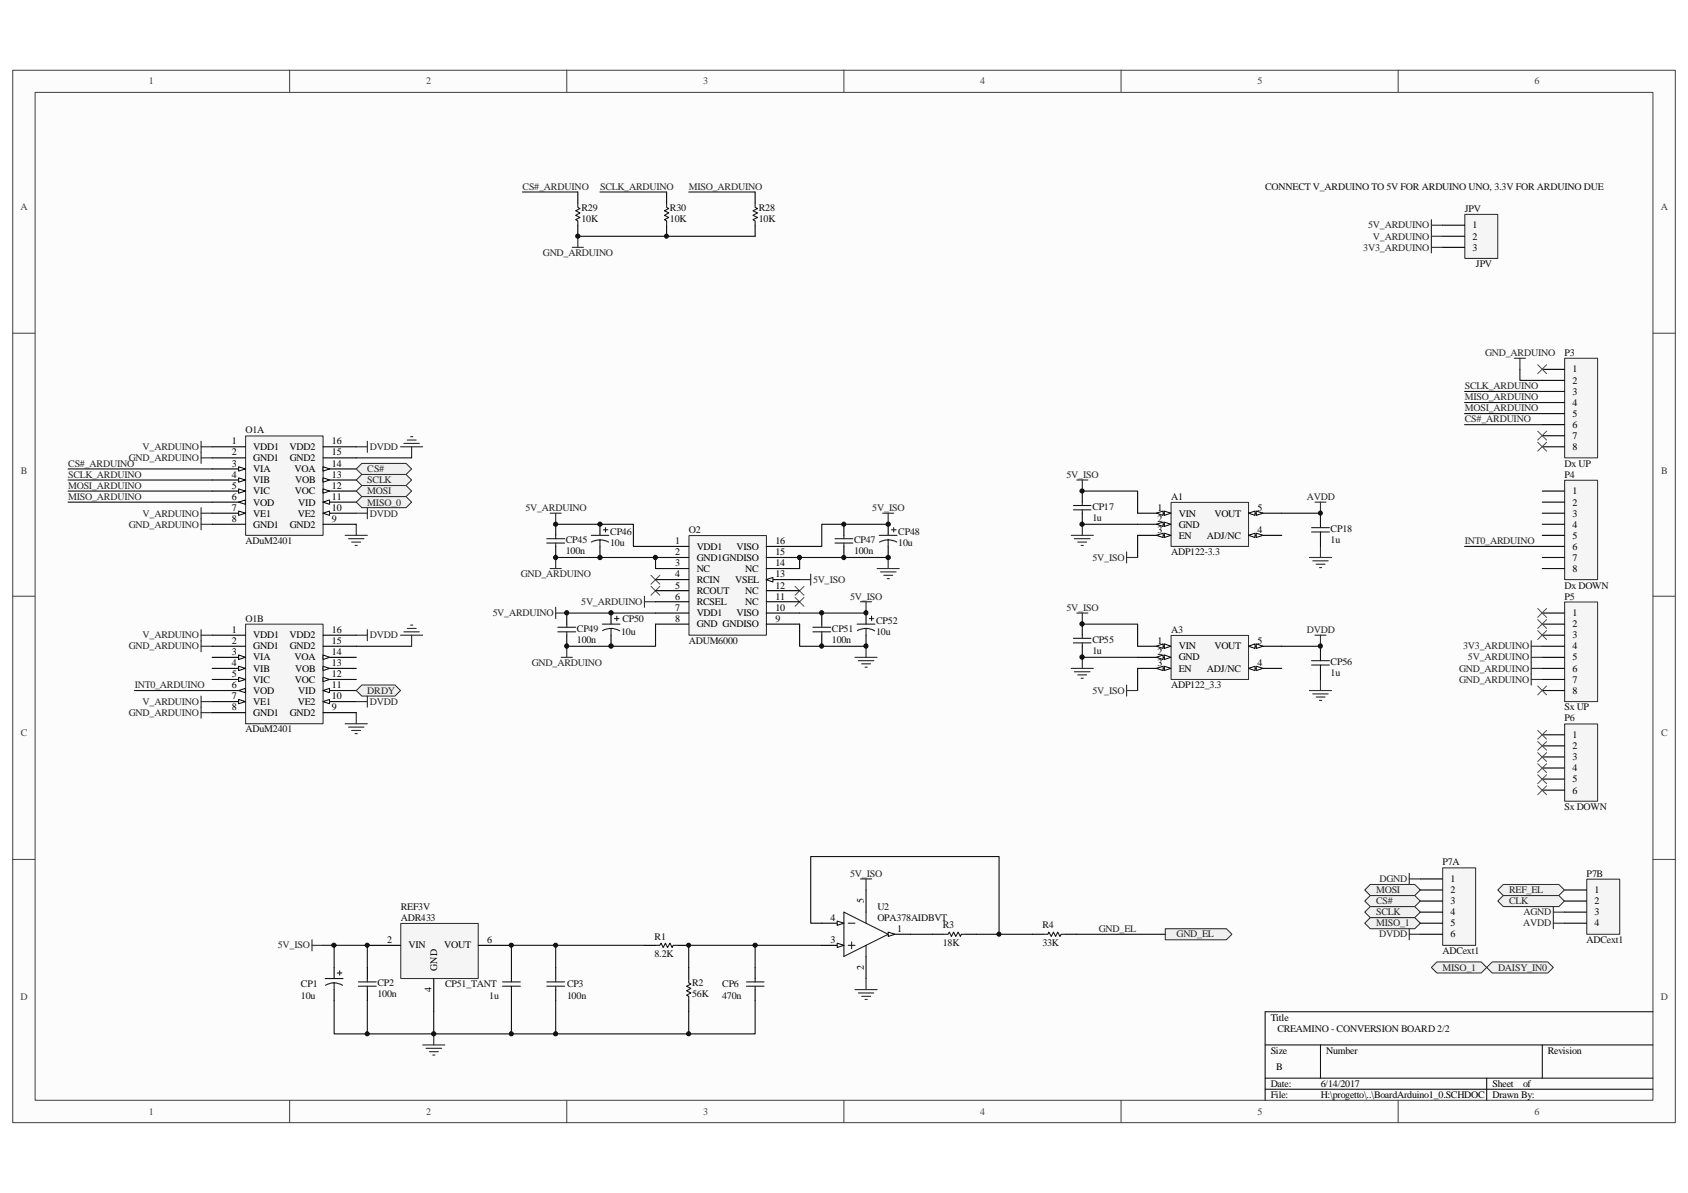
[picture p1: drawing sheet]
<svg xmlns="http://www.w3.org/2000/svg" width="297mm" height="210mm" viewBox="0 0 297 210" stroke-linecap="round" stroke-linejoin="round" font-family="sans-serif">
<path d="M2.3 12.4h292.5v185.1h-292.5z" fill="#fcfcfc"/>
<path d="M2.2 12.4h292.6v185.1h-292.6z" fill="none" stroke="#404040" stroke-width=".18"/>
<path d="M6.2 16.3h284.7v177.3h-284.7z" fill="#fcfcfc"/>
<g fill="none" stroke="#404040" stroke-width=".18">
<path d="M6.2 16.3h284.7v177.3h-284.7zM51 12.3v3.9M99.7 12.3v3.9M148.5 12.3v3.9M197.3 12.3v3.9M246 12.3v3.9M2.2 58.6h3.9M290.9 58.6h3.9M2.2 104.9h3.9M290.9 104.9h3.9M2.2 151.2h3.9M290.9 151.2h3.9"/>
<path d="M51 193.6v3.9M99.7 193.6v3.9M148.5 193.6v3.9M197.3 193.6v3.9M246 193.6v3.9"/>
</g>
<path d="M290.9 178h-68.3v15.6M222.6 183.9h68.3M222.6 189.7h68.3M222.6 191.6h68.3M232.4 183.9v5.8M261.6 189.7v3.9M271.4 183.9v5.8" fill="none" stroke="#000" stroke-width=".18"/>
<path d="M12 82.5h25.3M12 84.5h25.3M12 86.4h25.3M12 88.3h25.3M62.7 80.6h9.7M190.5 86.4h9.7v3.9M190.5 92.2h9.7M200.2 94.2v3.9M225.5 90.3h6.9" fill="none" stroke="#0e0e0e" stroke-width=".19"/>
<g fill="none" stroke="#262626" stroke-width=".19">
<path d="M62.7 78.6h1.9M64.6 77.6v2M70.5 78.6h3.9M71.1 78h2.7M71.7 77.4h1.5M72.3 76.8h.3M72.4 78.6v2M60.7 94.2h3.9M61.3 94.8h2.7M61.9 95.4h1.6M62.5 96h.4M62.7 92.2v2"/>
<path d="M230.4 98.1h3.9M231 98.7h2.7M231.6 99.3h1.6M232.2 99.9h.4M232.4 96.1v2"/>
</g>
<path d="M206.1 88.4h13.6v7.7h-13.6z" fill="#f5f5f5"/>
<path d="M206.1 88.4h13.6v7.7h-13.6z" fill="none" stroke="#262626" stroke-width=".18"/>
<path d="M200.2 90.3h5.8" fill="none" stroke="#000" stroke-width=".19"/>
<path d="M204.9 89.9l1.1 .4-1.1 .4z" fill="#fcfcfc"/>
<path d="M204.9 89.9l1.1 .4-1.1 .4z" fill="none" stroke="#000" stroke-width=".18"/>
<path d="M203.5 90.3l1.2-.4v.8z" fill="#fcfcfc"/>
<path d="M203.5 90.3l1.2-.4v.8z" fill="none" stroke="#000" stroke-width=".18"/>
<path d="M200.2 92.2h5.8" fill="none" stroke="#000" stroke-width=".19"/>
<path d="M204.9 91.9l1.1 .3-1.1 .4z" fill="#fcfcfc"/>
<path d="M204.9 91.9l1.1 .3-1.1 .4z" fill="none" stroke="#000" stroke-width=".18"/>
<path d="M203.5 92.2l1.2-.3v.7z" fill="#fcfcfc"/>
<path d="M203.5 92.2l1.2-.3v.7z" fill="none" stroke="#000" stroke-width=".18"/>
<path d="M200.2 94.2h5.8" fill="none" stroke="#000" stroke-width=".19"/>
<path d="M204.9 93.8l1.1 .4-1.1 .4z" fill="#fcfcfc"/>
<path d="M204.9 93.8l1.1 .4-1.1 .4z" fill="none" stroke="#000" stroke-width=".18"/>
<path d="M203.5 94.2l1.2-.4v.8z" fill="#fcfcfc"/>
<path d="M203.5 94.2l1.2-.4v.8z" fill="none" stroke="#000" stroke-width=".18"/>
<path d="M219.7 90.3h5.8" fill="none" stroke="#000" stroke-width=".19"/>
<path d="M219.7 90.3l1.1-.4v.8z" fill="#fcfcfc"/>
<path d="M219.7 90.3l1.1-.4v.8z" fill="none" stroke="#000" stroke-width=".18"/>
<path d="M221.1 89.9l1.1 .4-1.1 .4z" fill="#fcfcfc"/>
<path d="M221.1 89.9l1.1 .4-1.1 .4z" fill="none" stroke="#000" stroke-width=".18"/>
<path d="M219.7 94.2h5.8" fill="none" stroke="#000" stroke-width=".19"/>
<path d="M219.7 94.2l1.1-.4v.8z" fill="#fcfcfc"/>
<path d="M219.7 94.2l1.1-.4v.8z" fill="none" stroke="#000" stroke-width=".18"/>
<path d="M221.1 93.8l1.1 .4-1.1 .4z" fill="#fcfcfc"/>
<path d="M221.1 93.8l1.1 .4-1.1 .4z" fill="none" stroke="#000" stroke-width=".18"/>
<path d="M231.4 88.3h1.9M232.4 88.3v2" fill="none" stroke="#262626" stroke-width=".19"/>
<path d="M190.5 86.4v1.9M190.5 90.3v1.9M232.4 90.3v1.9M232.4 94.2v1.9" fill="none" stroke="#000" stroke-width=".19"/>
<path d="M188.9 89.7h3.1M188.9 88.9h3.1M190.5 88.3v.6M190.5 89.7v.6M230.8 93.6h3.1M230.8 92.8h3.1M232.4 92.2v.6M232.4 93.6v.6" fill="none" stroke="#1c1c1c" stroke-width=".19"/>
<path d="M70.6 162.5h13.6v9.7h-13.6z" fill="#f5f5f5"/>
<path d="M70.5 162.5h13.7v9.7h-13.7z" fill="none" stroke="#262626" stroke-width=".18"/>
<g fill="none" stroke="#000" stroke-width=".19">
<path d="M64.6 166.3h5.9M64.6 170.2v2M64.6 174.1v2M76.3 172.2v5.8M84.2 166.3h5.8M90 170.2v2M90 174.1v2M113.4 166.3h2M119.2 166.3h2M132.9 170.2v2M132.9 174.1v2M156.3 164.4h3.9"/>
<path d="M164.1 164.4h2M170 164.4h1.9"/>
</g>
<g fill="none" stroke="#1c1c1c" stroke-width=".19">
<path d="M63.1 173.5h3.1M63.1 172.8h3.1M64.6 172.2v.6M64.6 173.5v.6M88.4 173.5h3.2M88.4 172.8h3.2M90 172.2v.6M90 173.5v.6M115.4 166.3h.7l.2-.4 .4 .8 .4-.8 .4 .8 .4-.8 .4 .8 .1-.4h.8M131.4 173.5h3M131.4 172.8h3M132.9 172.2v.6"/>
<path d="M132.9 173.5v.6M148.5 160.5l7.8 3.9M149.3 162.4h1.1M149.3 166.3h1.1M149.9 165.7v1.2M166.1 164.4h.7l.2-.4 .4 .8 .4-.8 .4 .8 .4-.8 .4 .8 .2-.4h.8"/>
</g>
<path d="M56.9 166.3h7.7v3.9M58.8 176.1v5.8h5.8M58.8 166.3v3.9M90 176.1v5.8M132.9 166.3v3.9M144.6 162.4h-1.9v-11.7h33.1v13.7M144.6 166.3h-23.4v3.9M160.2 164.4h3.9M171.9 164.4h9.7" fill="none" stroke="#0e0e0e" stroke-width=".19"/>
<path d="M150.4 174.1h3.9M151 174.7h2.8M151.6 175.3h1.6M152.2 175.9h.4M152.4 172.2v1.9M74.4 183.9h3.9M75 184.4h2.7M75.6 185h1.5M76.2 185.6h.3M76.3 181.9v2" fill="none" stroke="#262626" stroke-width=".19"/>
<path d="M156.3 164l1.2 .4-1.2 .4z" fill="#fcfcfc"/>
<path d="M156.3 164l1.2 .4-1.2 .4z" fill="none" stroke="#000" stroke-width=".18"/>
<path d="M144.6 166.3h3.9M152.4 168.3v3.9" fill="none" stroke="#000" stroke-width=".19"/>
<path d="M147.3 165.9l1.2 .4-1.2 .4z" fill="#fcfcfc"/>
<path d="M147.3 165.9l1.2 .4-1.2 .4z" fill="none" stroke="#000" stroke-width=".18"/>
<path d="M144.6 162.4h3.9" fill="none" stroke="#000" stroke-width=".19"/>
<path d="M147.3 162.1l1.2 .3-1.2 .4z" fill="#fcfcfc"/>
<path d="M147.3 162.1l1.2 .3-1.2 .4z" fill="none" stroke="#000" stroke-width=".18"/>
<path d="M152.4 156.6v3.9M58.8 170.2v2M58.8 174.1v2M121.2 170.2v2M121.2 176.1v1.9M181.6 164.4h2M187.5 164.4h2" fill="none" stroke="#000" stroke-width=".19"/>
<path d="M57.2 172.2h3.2M58.8 172.9l.8 .1 .7 .4M58.8 172.9l-.8 .1-.7 .4M58.8 172.9v1.2M59.3 171.2h.9M59.8 170.8v.8M121.2 172.2v.7l.4 .2-.8 .4 .8 .4-.8 .4 .8 .4-.8 .4 .4 .2v.8M148.5 160.5v7.8l7.8-3.9M152.4 160.5v1.9M152.4 166.3v2M183.6 164.4h.8l.2-.4 .4 .8 .4-.8 .4 .8 .3-.8 .4 .8 .2-.4h.8" fill="none" stroke="#1c1c1c" stroke-width=".19"/>
<path d="M35.4 77.6v3.9M35.4 78.6h1.9M35.4 89.3v3.9M35.4 92.2h1.9M35.4 80.6h1.9M35.4 90.3h1.9" fill="none" stroke="#262626" stroke-width=".19"/>
<path d="M275.4 63.1h5.7v17.5h-5.7z" fill="#f5f5f5"/>
<path d="M275.3 63h5.8v17.6h-5.8z" fill="none" stroke="#262626" stroke-width=".18"/>
<path d="M271.4 65h3.9M271.4 66.9h3.9M271.4 68.9h3.9M271.4 70.8h3.9M271.4 72.8h3.9M271.4 74.7h3.9M271.4 76.7h3.9M271.4 78.6h3.9" fill="none" stroke="#000" stroke-width=".19"/>
<path d="M275.4 84.5h5.7v17.5h-5.7z" fill="#f5f5f5"/>
<path d="M275.3 84.5h5.8v17.5h-5.8z" fill="none" stroke="#262626" stroke-width=".18"/>
<path d="M271.4 86.4h3.9M271.4 88.3h3.9M271.4 90.3h3.9M271.4 92.2h3.9M271.4 94.2h3.9M271.4 96.1h3.9M271.4 98.1h3.9M271.4 100h3.9" fill="none" stroke="#000" stroke-width=".19"/>
<path d="M275.4 106h5.7v17.4h-5.7z" fill="#f5f5f5"/>
<path d="M275.3 105.9h5.8v17.5h-5.8z" fill="none" stroke="#262626" stroke-width=".18"/>
<path d="M271.4 107.9h3.9M271.4 109.8h3.9M271.4 111.8h3.9M271.4 113.7h3.9M271.4 115.7h3.9M271.4 117.6h3.9M271.4 119.5h3.9M271.4 121.5h3.9" fill="none" stroke="#000" stroke-width=".19"/>
<path d="M275.4 127.4h5.7v13.6h-5.7z" fill="#f5f5f5"/>
<path d="M275.3 127.4h5.8v13.6h-5.8z" fill="none" stroke="#262626" stroke-width=".18"/>
<path d="M101.7 33.8v1.9M101.7 39.6v2M117.3 33.8v1.9M117.3 39.6v2M132.9 33.8v1.9M132.9 39.6v2M271.4 129.3h3.9M271.4 131.2h3.9M271.4 133.2h3.9M271.4 135.1h3.9M271.4 137.1h3.9M271.4 139h3.9" fill="none" stroke="#000" stroke-width=".19"/>
<g fill="none" stroke="#4c4c4c" stroke-width=".18">
<path d="M270.6 64.2l1.6 1.5M270.6 75.9l1.6 1.5M270.6 77.8l1.6 1.6M272.2 64.2l-1.6 1.5M272.2 75.9l-1.6 1.5M272.2 77.8l-1.6 1.6M270.6 107.1l1.6 1.5M270.6 109l1.6 1.6M270.6 111l1.6 1.5M272.2 107.1l-1.6 1.5M272.2 109l-1.6 1.6M272.2 111l-1.6 1.5"/>
<path d="M270.6 120.7l1.6 1.6M270.6 128.5l1.6 1.5M270.6 130.5l1.6 1.5M270.6 132.4l1.6 1.6M270.6 134.4l1.6 1.5M270.6 136.3l1.6 1.6M270.6 138.3l1.6 1.5M272.2 120.7l-1.6 1.6M272.2 128.5l-1.6 1.5M272.2 130.5l-1.6 1.5M272.2 132.4l-1.6 1.6M272.2 134.4l-1.6 1.5"/>
<path d="M272.2 136.3l-1.6 1.6M272.2 138.3l-1.6 1.5"/>
</g>
<path d="M91.9 33.8h9.8M105.6 33.8h11.7M121.2 33.8h11.7M101.7 41.6h31.2M257.7 68.9h13.7M257.7 70.8h13.7M257.7 72.8h13.7M257.7 74.7h13.7M267.5 65v1.9h3.9M257.7 96.1h13.7" fill="none" stroke="#0e0e0e" stroke-width=".19"/>
<path d="M100.7 43.5h2M101.7 41.6v1.9M266.5 63h1.9M267.5 63v2M269.4 112.7v7.8M269.4 119.5h2M269.4 117.6h2M269.4 115.7h2M269.4 113.7h2" fill="none" stroke="#262626" stroke-width=".19"/>
<path d="M101.7 35.7v.8l.4 .2-.8 .4 .8 .4-.8 .4 .8 .4-.8 .4 .4 .2v.7M117.3 35.7v.8l.4 .2-.8 .4 .8 .4-.8 .4 .8 .4-.8 .4 .4 .2v.7M132.9 35.7v.8l.4 .2-.8 .4 .8 .4-.8 .4 .8 .4-.8 .4 .4 .2v.7" fill="none" stroke="#1c1c1c" stroke-width=".19"/>
<path d="M43.3 76.8h13.6v17.4h-13.6z" fill="#f5f5f5"/>
<path d="M43.2 76.7h13.7v17.5h-13.7z" fill="none" stroke="#262626" stroke-width=".18"/>
<path d="M37.3 78.6h5.9M37.3 80.6h5.9M37.3 82.5h5.9" fill="none" stroke="#000" stroke-width=".19"/>
<path d="M42 82.1l1.2 .4-1.2 .4z" fill="#fcfcfc"/>
<path d="M42 82.1l1.2 .4-1.2 .4z" fill="none" stroke="#000" stroke-width=".18"/>
<path d="M37.3 84.5h5.9" fill="none" stroke="#000" stroke-width=".19"/>
<path d="M42 84.1l1.2 .4-1.2 .3z" fill="#fcfcfc"/>
<path d="M42 84.1l1.2 .4-1.2 .3z" fill="none" stroke="#000" stroke-width=".18"/>
<path d="M37.3 86.4h5.9" fill="none" stroke="#000" stroke-width=".19"/>
<path d="M42 86l1.2 .4-1.2 .4z" fill="#fcfcfc"/>
<path d="M42 86l1.2 .4-1.2 .4z" fill="none" stroke="#000" stroke-width=".18"/>
<path d="M37.3 88.3h5.9" fill="none" stroke="#000" stroke-width=".19"/>
<path d="M42 88.3l1.2-.3v.7z" fill="#fcfcfc"/>
<path d="M42 88.3l1.2-.3v.7z" fill="none" stroke="#000" stroke-width=".18"/>
<path d="M37.3 90.3h5.9" fill="none" stroke="#000" stroke-width=".19"/>
<path d="M42 89.9l1.2 .4-1.2 .4z" fill="#fcfcfc"/>
<path d="M42 89.9l1.2 .4-1.2 .4z" fill="none" stroke="#000" stroke-width=".18"/>
<path d="M37.3 92.2h5.9M56.9 92.2h5.8M56.9 90.3h5.8" fill="none" stroke="#000" stroke-width=".19"/>
<path d="M56.9 90.3l1.1-.4v.8z" fill="#fcfcfc"/>
<path d="M56.9 90.3l1.1-.4v.8z" fill="none" stroke="#000" stroke-width=".18"/>
<path d="M56.9 88.3h5.8" fill="none" stroke="#000" stroke-width=".19"/>
<path d="M56.9 88.3l1.1-.3v.7z" fill="#fcfcfc"/>
<path d="M56.9 88.3l1.1-.3v.7z" fill="none" stroke="#000" stroke-width=".18"/>
<path d="M56.9 86.4h5.8" fill="none" stroke="#000" stroke-width=".19"/>
<path d="M56.9 86l1.1 .4-1.1 .4z" fill="#fcfcfc"/>
<path d="M56.9 86l1.1 .4-1.1 .4z" fill="none" stroke="#000" stroke-width=".18"/>
<path d="M56.9 84.5h5.8" fill="none" stroke="#000" stroke-width=".19"/>
<path d="M56.9 84.1l1.1 .4-1.1 .3z" fill="#fcfcfc"/>
<path d="M56.9 84.1l1.1 .4-1.1 .3z" fill="none" stroke="#000" stroke-width=".18"/>
<path d="M56.9 82.5h5.8" fill="none" stroke="#000" stroke-width=".19"/>
<path d="M56.9 82.1l1.1 .4-1.1 .4z" fill="#fcfcfc"/>
<path d="M56.9 82.1l1.1 .4-1.1 .4z" fill="none" stroke="#000" stroke-width=".18"/>
<path d="M56.9 78.6h5.8M56.9 80.6h5.8M97.8 92.2v2M97.8 96.1v2M105.6 92.2v2M105.6 96.1v2M148.5 92.2v2M148.5 96.1v2M156.3 92.2v2M156.3 96.1v2M97.8 170.2v2M97.8 174.1v2" fill="none" stroke="#000" stroke-width=".19"/>
<g fill="none" stroke="#1c1c1c" stroke-width=".19">
<path d="M96.2 95.5h3.2M96.2 94.8h3.2M97.8 94.2v.6M97.8 95.5v.6M104.1 94.2h3M105.6 95l.8 .1 .7 .3M105.6 95l-.8 .1-.7 .3M105.6 95v1.1M106.2 93.2h.8M106.5 92.8v.8M146.9 95.5h3.2M146.9 94.8h3.2"/>
<path d="M148.5 94.2v.6M148.5 95.5v.6M154.7 94.2h3.2M156.3 95l.8 .1 .7 .3M156.3 95l-.8 .1-.7 .3M156.3 95v1.1M156.9 93.2h.8M157.3 92.8v.8M96.2 173.5h3.2M96.2 172.8h3.2M97.8 172.2v.6M97.8 173.5v.6"/>
</g>
<g fill="none" stroke="#262626" stroke-width=".19">
<path d="M96.8 90.3h2M97.8 90.3v1.9M97.8 98.1v1.9M155.3 90.3h2M156.3 90.3v1.9M156.3 98.1v1.9M188.5 94.2h3.9M189.1 94.8h2.7M189.5 84.5h1.9M189.6 95.4h1.6M190.2 96h.4M190.5 84.5v1.9"/>
<path d="M190.5 92.2v2M198.2 97.1v2M198.2 98.1h2M96.8 100h2M113.4 104.9v1.9M113.4 105.9h2M150.4 115.7h3.9M151 116.2h2.8M151.6 116.8h1.6M152.2 117.4h.4M152.4 113.7v2M154.3 100h3.9"/>
<path d="M154.9 100.6h2.8M155.5 101.2h1.6M156.1 101.8h.4M151.4 154.6h2M152.4 154.6v2M54.9 165.4v1.9M54.9 166.3h2"/>
</g>
<path d="M97.8 92.2h13.7v3.9h3.9M156.3 92.2h-11.7v3.9h-3.9M64.6 176.1v5.8h11.7v-3.9M97.8 176.1v5.8h-21.5M97.8 166.3v3.9" fill="none" stroke="#0e0e0e" stroke-width=".19"/>
<path d="M114.6 103.2l1.5 1.5M114.6 101.2l1.5 1.6M116.1 103.2l-1.5 1.5M116.1 101.2l-1.5 1.6M139.9 105.1l1.6 1.6M139.9 103.2l1.6 1.5M141.5 105.1l-1.6 1.6M141.5 103.2l-1.6 1.5" fill="none" stroke="#4c4c4c" stroke-width=".18"/>
<path d="M121.3 94.3h13.6v17.5h-13.6z" fill="#f5f5f5"/>
<path d="M121.2 94.2h13.7v17.6h-13.7z" fill="none" stroke="#262626" stroke-width=".18"/>
<g fill="none" stroke="#000" stroke-width=".19">
<path d="M115.4 96.1h5.8M115.4 98.1h5.8M115.4 100h5.8M115.4 102h5.8M115.4 103.9h5.8M115.4 105.9h5.8M115.4 107.9h5.8M115.4 109.8h5.8M134.8 102h5.9M134.8 103.9h5.9M134.8 105.9h5.9M134.8 107.9h5.9"/>
<path d="M134.8 109.8h5.9"/>
</g>
<path d="M134.8 102l1.2-.4v.8z" fill="#fcfcfc"/>
<path d="M134.8 102l1.2-.4v.8z" fill="none" stroke="#000" stroke-width=".18"/>
<path d="M134.8 98.1h5.9M134.8 96.1h5.9M99.7 107.9v1.9M99.7 111.8v1.9M107.5 107.9v1.9M107.5 111.8v1.9M134.8 100h5.9M144.6 107.9v1.9M144.6 111.8v1.9M152.4 107.9v1.9M152.4 111.8v1.9" fill="none" stroke="#000" stroke-width=".19"/>
<g fill="none" stroke="#262626" stroke-width=".19">
<path d="M35.4 111.8h1.9M35.4 110.8v3.9M35.4 113.7h1.9M62.7 111.8h1.9M64.6 110.8v1.9M70.5 111.8h3.9M71.1 111.2h2.7M71.7 110.6h1.5M72.3 110h.3M72.4 111.8v1.9M97.8 106.8v2M97.8 107.9h1.9"/>
<path d="M98.8 115.7h1.9M99.7 113.7v2M140.7 102h2M142.7 101v2M151.4 105.9h2M152.4 105.9v2M35.4 122.5v3.9M35.4 125.4h1.9M35.4 123.4h1.9M60.7 127.3h3.9M61.3 127.9h2.7M61.9 128.5h1.6"/>
<path d="M62.5 129.1h.4M62.7 125.4v1.9"/>
</g>
<g fill="none" stroke="#1c1c1c" stroke-width=".19">
<path d="M98.2 111.2h3.1M98.2 110.4h3.1M99.7 109.8v.6M99.7 111.2v.6M106 109.8h3.1M107.5 110.6l.8 .1 .7 .3M107.5 110.6l-.7 .1-.8 .3M107.5 110.6v1.2M108.1 108.8h.8M108.5 108.4v.8M143 111.2h3.2M143 110.4h3.2"/>
<path d="M144.6 109.8v.6M144.6 111.2v.6M150.8 109.8h3.2M152.4 110.6l.8 .1 .7 .3M152.4 110.6l-.8 .1-.7 .3M152.4 110.6v1.2M153 108.8h.8M153.4 108.4v.8"/>
</g>
<path d="M62.7 113.7h9.7M99.7 107.9h15.7M115.4 109.8v3.9h-15.7M140.7 109.8v3.9h11.7M140.7 107.9h11.7M23.7 121.5h13.6" fill="none" stroke="#0e0e0e" stroke-width=".19"/>
<path d="M43.3 109.9h13.6v17.4h-13.6z" fill="#f5f5f5"/>
<path d="M43.2 109.8h13.7v17.5h-13.7z" fill="none" stroke="#262626" stroke-width=".18"/>
<path d="M37.3 111.8h5.9M37.3 113.7h5.9M37.3 115.7h5.9" fill="none" stroke="#000" stroke-width=".19"/>
<path d="M42 115.2l1.2 .5-1.2 .3z" fill="#fcfcfc"/>
<path d="M42 115.2l1.2 .5-1.2 .3z" fill="none" stroke="#000" stroke-width=".18"/>
<path d="M37.3 117.6h5.9" fill="none" stroke="#000" stroke-width=".19"/>
<path d="M42 117.2l1.2 .4-1.2 .4z" fill="#fcfcfc"/>
<path d="M42 117.2l1.2 .4-1.2 .4z" fill="none" stroke="#000" stroke-width=".18"/>
<path d="M37.3 119.5h5.9" fill="none" stroke="#000" stroke-width=".19"/>
<path d="M42 119.2l1.2 .3-1.2 .4z" fill="#fcfcfc"/>
<path d="M42 119.2l1.2 .3-1.2 .4z" fill="none" stroke="#000" stroke-width=".18"/>
<path d="M37.3 121.5h5.9" fill="none" stroke="#000" stroke-width=".19"/>
<path d="M42 121.5l1.2-.4v.8z" fill="#fcfcfc"/>
<path d="M42 121.5l1.2-.4v.8z" fill="none" stroke="#000" stroke-width=".18"/>
<path d="M37.3 123.4h5.9" fill="none" stroke="#000" stroke-width=".19"/>
<path d="M42 123.1l1.2 .3-1.2 .4z" fill="#fcfcfc"/>
<path d="M42 123.1l1.2 .3-1.2 .4z" fill="none" stroke="#000" stroke-width=".18"/>
<path d="M37.3 125.4h5.9M56.9 125.4h5.8M56.9 123.4h5.8" fill="none" stroke="#000" stroke-width=".19"/>
<path d="M56.9 123.4l1.1-.3v.7z" fill="#fcfcfc"/>
<path d="M56.9 123.4l1.1-.3v.7z" fill="none" stroke="#000" stroke-width=".18"/>
<path d="M56.9 121.5h5.8" fill="none" stroke="#000" stroke-width=".19"/>
<path d="M56.9 121.5l1.1-.4v.8z" fill="#fcfcfc"/>
<path d="M56.9 121.5l1.1-.4v.8z" fill="none" stroke="#000" stroke-width=".18"/>
<path d="M56.9 119.5h5.8" fill="none" stroke="#000" stroke-width=".19"/>
<path d="M56.9 119.2l1.1 .3-1.1 .4z" fill="#fcfcfc"/>
<path d="M56.9 119.2l1.1 .3-1.1 .4z" fill="none" stroke="#000" stroke-width=".18"/>
<path d="M56.9 117.6h5.8" fill="none" stroke="#000" stroke-width=".19"/>
<path d="M56.9 117.2l1.1 .4-1.1 .4z" fill="#fcfcfc"/>
<path d="M56.9 117.2l1.1 .4-1.1 .4z" fill="none" stroke="#000" stroke-width=".18"/>
<path d="M56.9 115.7h5.8" fill="none" stroke="#000" stroke-width=".19"/>
<path d="M56.9 115.2l1.1 .5-1.1 .3z" fill="#fcfcfc"/>
<path d="M56.9 115.2l1.1 .5-1.1 .3z" fill="none" stroke="#000" stroke-width=".18"/>
<path d="M56.9 113.7h5.8M56.9 111.8h5.8" fill="none" stroke="#000" stroke-width=".19"/>
<path d="M62.7 121.5l1-1h5.8l1 1-1 1h-5.8z" fill-rule="evenodd" fill="#f0f0f0"/>
<path d="M62.7 121.5l1-1h5.8l1 1-1 1h-5.8z" fill="none" stroke="#262626" stroke-width=".18"/>
<path d="M240.2 158.5l.9-.9h7.9l.9 .9-.9 1h-7.9z" fill-rule="evenodd" fill="#f0f0f0"/>
<path d="M240.2 158.5l.9-.9h7.9l.9 .9-.9 1h-7.9z" fill="none" stroke="#262626" stroke-width=".18"/>
<path d="M240.2 160.5l.9-1h7.9l.9 1-.9 1h-7.9z" fill-rule="evenodd" fill="#f0f0f0"/>
<path d="M240.2 160.5l.9-1h7.9l.9 1-.9 1h-7.9z" fill="none" stroke="#262626" stroke-width=".18"/>
<path d="M279.3 154.7h5.7v9.7h-5.7z" fill="#f5f5f5"/>
<path d="M279.2 154.7h5.8v9.7h-5.8z" fill="none" stroke="#262626" stroke-width=".18"/>
<path d="M275.3 156.6h3.9M275.3 158.5h3.9M275.3 160.5h3.9M275.3 162.4h3.9" fill="none" stroke="#000" stroke-width=".19"/>
<path d="M240.2 156.6l.9-1h7.9l.9 1-.9 1h-7.9z" fill-rule="evenodd" fill="#f0f0f0"/>
<path d="M240.2 156.6l.9-1h7.9l.9 1-.9 1h-7.9z" fill="none" stroke="#262626" stroke-width=".18"/>
<path d="M240.2 162.4l.9-.9h7.9l.9 .9-.9 1h-7.9z" fill-rule="evenodd" fill="#f0f0f0"/>
<path d="M240.2 162.4l.9-.9h7.9l.9 .9-.9 1h-7.9z" fill="none" stroke="#262626" stroke-width=".18"/>
<path d="M62.7 82.5l1-1h7.8l.9 1-.9 1h-7.8z" fill-rule="evenodd" fill="#f0f0f0"/>
<path d="M62.7 82.5l1-1h7.8l.9 1-.9 1h-7.8z" fill="none" stroke="#262626" stroke-width=".18"/>
<path d="M63.7 83.5h7.8l.9 1-.9 .9h-7.8l-1-.9z" fill-rule="evenodd" fill="#f0f0f0"/>
<path d="M63.7 83.5h7.8l.9 1-.9 .9h-7.8l-1-.9z" fill="none" stroke="#262626" stroke-width=".18"/>
<path d="M62.7 86.4l1-1h7.8l.9 1-.9 1h-7.8z" fill-rule="evenodd" fill="#f0f0f0"/>
<path d="M62.7 86.4l1-1h7.8l.9 1-.9 1h-7.8z" fill="none" stroke="#262626" stroke-width=".18"/>
<path d="M62.7 88.3l1-.9h7.8l.9 .9-.9 1h-7.8z" fill-rule="evenodd" fill="#f0f0f0"/>
<path d="M62.7 88.3l1-.9h7.8l.9 .9-.9 1h-7.8z" fill="none" stroke="#262626" stroke-width=".18"/>
<path d="M251.9 170.2l1-1h7.7l1 1-1 1h-7.7z" fill-rule="evenodd" fill="#f0f0f0"/>
<path d="M251.9 170.2l1-1h7.7l1 1-1 1h-7.7z" fill="none" stroke="#262626" stroke-width=".18"/>
<path d="M261.6 170.2l1-1h9.8l.9 1-.9 1h-9.8z" fill-rule="evenodd" fill="#f0f0f0"/>
<path d="M261.6 170.2l1-1h9.8l.9 1-.9 1h-9.8z" fill="none" stroke="#262626" stroke-width=".18"/>
<path d="M190.5 109.8h9.7v3.9M190.5 115.7h9.7M200.2 117.6v3.9M225.5 113.7h6.9" fill="none" stroke="#0e0e0e" stroke-width=".19"/>
<path d="M232.4 119.5v2M230.4 121.5h3.9M231 122.1h2.7M231.6 122.6h1.6M232.2 123.2h.4" fill="none" stroke="#262626" stroke-width=".19"/>
<path d="M206.1 111.8h13.6v7.7h-13.6z" fill="#f5f5f5"/>
<path d="M206.1 111.8h13.6v7.7h-13.6z" fill="none" stroke="#262626" stroke-width=".18"/>
<path d="M200.2 113.7h5.8" fill="none" stroke="#000" stroke-width=".19"/>
<path d="M204.9 113.3l1.1 .4-1.1 .4z" fill="#fcfcfc"/>
<path d="M204.9 113.3l1.1 .4-1.1 .4z" fill="none" stroke="#000" stroke-width=".18"/>
<path d="M203.5 113.7l1.2-.4v.8z" fill="#fcfcfc"/>
<path d="M203.5 113.7l1.2-.4v.8z" fill="none" stroke="#000" stroke-width=".18"/>
<path d="M200.2 115.7h5.8" fill="none" stroke="#000" stroke-width=".19"/>
<path d="M204.9 115.2l1.1 .5-1.1 .3z" fill="#fcfcfc"/>
<path d="M204.9 115.2l1.1 .5-1.1 .3z" fill="none" stroke="#000" stroke-width=".18"/>
<path d="M203.5 115.7l1.2-.5v.8z" fill="#fcfcfc"/>
<path d="M203.5 115.7l1.2-.5v.8z" fill="none" stroke="#000" stroke-width=".18"/>
<path d="M200.2 117.6h5.8" fill="none" stroke="#000" stroke-width=".19"/>
<path d="M204.9 117.2l1.1 .4-1.1 .4z" fill="#fcfcfc"/>
<path d="M204.9 117.2l1.1 .4-1.1 .4z" fill="none" stroke="#000" stroke-width=".18"/>
<path d="M203.5 117.6l1.2-.4v.8z" fill="#fcfcfc"/>
<path d="M203.5 117.6l1.2-.4v.8z" fill="none" stroke="#000" stroke-width=".18"/>
<path d="M219.7 113.7h5.8" fill="none" stroke="#000" stroke-width=".19"/>
<path d="M219.7 113.7l1.1-.4v.8z" fill="#fcfcfc"/>
<path d="M219.7 113.7l1.1-.4v.8z" fill="none" stroke="#000" stroke-width=".18"/>
<path d="M221.1 113.3l1.1 .4-1.1 .4z" fill="#fcfcfc"/>
<path d="M221.1 113.3l1.1 .4-1.1 .4z" fill="none" stroke="#000" stroke-width=".18"/>
<path d="M219.7 117.6h5.8" fill="none" stroke="#000" stroke-width=".19"/>
<path d="M219.7 117.6l1.1-.4v.8z" fill="#fcfcfc"/>
<path d="M219.7 117.6l1.1-.4v.8z" fill="none" stroke="#000" stroke-width=".18"/>
<path d="M221.1 117.2l1.1 .4-1.1 .4z" fill="#fcfcfc"/>
<path d="M221.1 117.2l1.1 .4-1.1 .4z" fill="none" stroke="#000" stroke-width=".18"/>
<path d="M188.5 117.6h3.9M189.1 118.2h2.7M189.5 107.9h1.9M189.6 118.7h1.6M190.2 119.3h.4M190.5 107.9v1.9M190.5 115.7v1.9M231.4 111.8h1.9M232.4 111.8v1.9M198.2 120.5v2M198.2 121.5h2" fill="none" stroke="#262626" stroke-width=".19"/>
<path d="M190.5 109.8v2M190.5 113.7v2M232.4 113.7v2M232.4 117.6v1.9" fill="none" stroke="#000" stroke-width=".19"/>
<path d="M188.9 113.1h3.1M188.9 112.3h3.1M190.5 111.8v.5M190.5 113.1v.6M230.8 117h3.1M230.8 116.2h3.1M232.4 115.7v.5M232.4 117v.6" fill="none" stroke="#1c1c1c" stroke-width=".19"/>
<path d="M263.6 158.5l.9-.9h9.8l1 .9-1 1h-9.8z" fill-rule="evenodd" fill="#f0f0f0"/>
<path d="M263.6 158.5l.9-.9h9.8l1 .9-1 1h-9.8z" fill="none" stroke="#262626" stroke-width=".18"/>
<path d="M273.3 159.5v3.9M273.3 160.5h2M273.3 162.4h2" fill="none" stroke="#262626" stroke-width=".19"/>
<path d="M253.9 152.7h5.8v13.6h-5.8z" fill="#f5f5f5"/>
<path d="M253.9 152.7h5.8v13.6h-5.8z" fill="none" stroke="#262626" stroke-width=".18"/>
<path d="M249.9 154.6h3.9M249.9 156.6h3.9M249.9 158.5h3.9M249.9 160.5h3.9M249.9 162.4h3.9M249.9 164.4h3.9" fill="none" stroke="#000" stroke-width=".19"/>
<path d="M62.7 90.3h1.9M64.6 89.3v2M62.7 123.4h1.9M64.6 122.5v1.9M248 153.7v1.9M248 154.6h1.9M248 163.4v2M248 164.4h1.9" fill="none" stroke="#262626" stroke-width=".19"/>
<path d="M97.8 98.1h17.6v1.9M156.3 98.1h-15.6v1.9M113.4 166.3h-23.4v3.9M121.2 178v3.9h-23.4M132.9 176.1v5.8h-11.7" fill="none" stroke="#0e0e0e" stroke-width=".19"/>
<path d="M257.8 37.8h5.8v7.7h-5.8z" fill="#f5f5f5"/>
<path d="M257.8 37.7h5.8v7.8h-5.8z" fill="none" stroke="#262626" stroke-width=".18"/>
<path d="M253.8 39.6h3.9M253.8 41.6h3.9M253.8 43.5h3.9" fill="none" stroke="#000" stroke-width=".19"/>
<path d="M251.9 38.7v5.8M251.9 39.6h1.9M251.9 41.6h1.9M251.9 43.5h1.9" fill="none" stroke="#262626" stroke-width=".19"/>
<path d="M205.1 163.4h10.7l1 1-1 1h-10.7z" fill-rule="evenodd" fill="#f0f0f0"/>
<path d="M205.1 163.4h10.7l1 1-1 1h-10.7z" fill="none" stroke="#262626" stroke-width=".18"/>
<path d="M189.5 164.4h15.6" fill="none" stroke="#0e0e0e" stroke-width=".19"/>
<path d="M263.6 156.6l.9-1h9.8l1 1-1 1h-9.8z" fill-rule="evenodd" fill="#f0f0f0"/>
<path d="M263.6 156.6l.9-1h9.8l1 1-1 1h-9.8z" fill="none" stroke="#262626" stroke-width=".18"/>
<circle cx="58.8" cy="166.3" r=".37" fill="#0e0e0e"/>
<circle cx="58.8" cy="166.3" r=".37" fill="none" stroke="#0e0e0e" stroke-width=".18"/>
<circle cx="64.6" cy="181.9" r=".36" fill="#0e0e0e"/>
<circle cx="64.6" cy="181.9" r=".36" fill="none" stroke="#0e0e0e" stroke-width=".18"/>
<circle cx="64.6" cy="166.3" r=".36" fill="#0e0e0e"/>
<circle cx="64.6" cy="166.3" r=".36" fill="none" stroke="#0e0e0e" stroke-width=".18"/>
<circle cx="76.3" cy="181.9" r=".37" fill="#0e0e0e"/>
<circle cx="76.3" cy="181.9" r=".37" fill="none" stroke="#0e0e0e" stroke-width=".18"/>
<circle cx="90" cy="181.9" r=".37" fill="#0e0e0e"/>
<circle cx="90" cy="181.9" r=".37" fill="none" stroke="#0e0e0e" stroke-width=".18"/>
<circle cx="90" cy="166.3" r=".37" fill="#0e0e0e"/>
<circle cx="90" cy="166.3" r=".37" fill="none" stroke="#0e0e0e" stroke-width=".18"/>
<circle cx="97.8" cy="181.9" r=".36" fill="#0e0e0e"/>
<circle cx="97.8" cy="181.9" r=".36" fill="none" stroke="#0e0e0e" stroke-width=".18"/>
<circle cx="97.8" cy="166.3" r=".36" fill="#0e0e0e"/>
<circle cx="97.8" cy="166.3" r=".36" fill="none" stroke="#0e0e0e" stroke-width=".18"/>
<circle cx="97.8" cy="98.1" r=".37" fill="#0e0e0e"/>
<circle cx="97.8" cy="98.1" r=".37" fill="none" stroke="#0e0e0e" stroke-width=".18"/>
<circle cx="97.8" cy="92.2" r=".36" fill="#0e0e0e"/>
<circle cx="97.8" cy="92.2" r=".36" fill="none" stroke="#0e0e0e" stroke-width=".18"/>
<circle cx="99.7" cy="113.7" r=".37" fill="#0e0e0e"/>
<circle cx="99.7" cy="113.7" r=".37" fill="none" stroke="#0e0e0e" stroke-width=".18"/>
<circle cx="99.7" cy="107.8" r=".37" fill="#0e0e0e"/>
<circle cx="99.7" cy="107.8" r=".37" fill="none" stroke="#0e0e0e" stroke-width=".18"/>
<circle cx="101.7" cy="41.6" r=".37" fill="#0e0e0e"/>
<circle cx="101.7" cy="41.6" r=".37" fill="none" stroke="#0e0e0e" stroke-width=".18"/>
<circle cx="105.6" cy="98.1" r=".38" fill="#0e0e0e"/>
<circle cx="105.6" cy="98.1" r=".38" fill="none" stroke="#0e0e0e" stroke-width=".18"/>
<circle cx="105.6" cy="92.2" r=".37" fill="#0e0e0e"/>
<circle cx="105.6" cy="92.2" r=".37" fill="none" stroke="#0e0e0e" stroke-width=".18"/>
<circle cx="107.5" cy="113.7" r=".38" fill="#0e0e0e"/>
<circle cx="107.5" cy="113.7" r=".38" fill="none" stroke="#0e0e0e" stroke-width=".18"/>
<circle cx="107.5" cy="107.8" r=".38" fill="#0e0e0e"/>
<circle cx="107.5" cy="107.8" r=".38" fill="none" stroke="#0e0e0e" stroke-width=".18"/>
<circle cx="115.3" cy="98.1" r=".38" fill="#0e0e0e"/>
<circle cx="115.3" cy="98.1" r=".38" fill="none" stroke="#0e0e0e" stroke-width=".18"/>
<circle cx="117.3" cy="41.6" r=".36" fill="#0e0e0e"/>
<circle cx="117.3" cy="41.6" r=".36" fill="none" stroke="#0e0e0e" stroke-width=".18"/>
<circle cx="121.2" cy="181.9" r=".36" fill="#0e0e0e"/>
<circle cx="121.2" cy="181.9" r=".36" fill="none" stroke="#0e0e0e" stroke-width=".18"/>
<circle cx="121.2" cy="166.3" r=".36" fill="#0e0e0e"/>
<circle cx="121.2" cy="166.3" r=".36" fill="none" stroke="#0e0e0e" stroke-width=".18"/>
<circle cx="132.9" cy="166.3" r=".37" fill="#0e0e0e"/>
<circle cx="132.9" cy="166.3" r=".37" fill="none" stroke="#0e0e0e" stroke-width=".18"/>
<circle cx="140.7" cy="98.1" r=".38" fill="#0e0e0e"/>
<circle cx="140.7" cy="98.1" r=".38" fill="none" stroke="#0e0e0e" stroke-width=".18"/>
<circle cx="144.6" cy="113.7" r=".37" fill="#0e0e0e"/>
<circle cx="144.6" cy="113.7" r=".37" fill="none" stroke="#0e0e0e" stroke-width=".18"/>
<circle cx="144.6" cy="107.8" r=".37" fill="#0e0e0e"/>
<circle cx="144.6" cy="107.8" r=".37" fill="none" stroke="#0e0e0e" stroke-width=".18"/>
<circle cx="148.5" cy="98.1" r=".37" fill="#0e0e0e"/>
<circle cx="148.5" cy="98.1" r=".37" fill="none" stroke="#0e0e0e" stroke-width=".18"/>
<circle cx="148.5" cy="92.2" r=".36" fill="#0e0e0e"/>
<circle cx="148.5" cy="92.2" r=".36" fill="none" stroke="#0e0e0e" stroke-width=".18"/>
<circle cx="152.4" cy="113.7" r=".37" fill="#0e0e0e"/>
<circle cx="152.4" cy="113.7" r=".37" fill="none" stroke="#0e0e0e" stroke-width=".18"/>
<circle cx="152.4" cy="107.8" r=".37" fill="#0e0e0e"/>
<circle cx="152.4" cy="107.8" r=".37" fill="none" stroke="#0e0e0e" stroke-width=".18"/>
<circle cx="156.3" cy="98.1" r=".38" fill="#0e0e0e"/>
<circle cx="156.3" cy="98.1" r=".38" fill="none" stroke="#0e0e0e" stroke-width=".18"/>
<circle cx="156.3" cy="92.2" r=".37" fill="#0e0e0e"/>
<circle cx="156.3" cy="92.2" r=".37" fill="none" stroke="#0e0e0e" stroke-width=".18"/>
<circle cx="175.8" cy="164.4" r=".36" fill="#0e0e0e"/>
<circle cx="175.8" cy="164.4" r=".36" fill="none" stroke="#0e0e0e" stroke-width=".18"/>
<circle cx="190.4" cy="115.6" r=".38" fill="#0e0e0e"/>
<circle cx="190.4" cy="115.6" r=".38" fill="none" stroke="#0e0e0e" stroke-width=".18"/>
<circle cx="190.4" cy="109.8" r=".38" fill="#0e0e0e"/>
<circle cx="190.4" cy="109.8" r=".38" fill="none" stroke="#0e0e0e" stroke-width=".18"/>
<circle cx="190.4" cy="92.2" r=".37" fill="#0e0e0e"/>
<circle cx="190.4" cy="92.2" r=".37" fill="none" stroke="#0e0e0e" stroke-width=".18"/>
<circle cx="190.4" cy="86.4" r=".37" fill="#0e0e0e"/>
<circle cx="190.4" cy="86.4" r=".37" fill="none" stroke="#0e0e0e" stroke-width=".18"/>
<circle cx="232.3" cy="113.7" r=".37" fill="#0e0e0e"/>
<circle cx="232.3" cy="113.7" r=".37" fill="none" stroke="#0e0e0e" stroke-width=".18"/>
<circle cx="232.3" cy="90.3" r=".36" fill="#0e0e0e"/>
<circle cx="232.3" cy="90.3" r=".36" fill="none" stroke="#0e0e0e" stroke-width=".18"/>
<g font-size="1.8" fill="#404040">
<text x="26.2" y="14.9">1</text>
<text x="75" y="14.9">2</text>
<text x="123.7" y="14.9">3</text>
<text x="172.5" y="14.9">4</text>
<text x="221.3" y="14.9">5</text>
<text x="270" y="14.9">6</text>
<text x="3.6" y="37">A</text>
<text x="292.3" y="37">A</text>
<text x="3.6" y="83.3">B</text>
<text x="292.3" y="83.3">B</text>
<text x="3.6" y="129.6">C</text>
<text x="292.3" y="129.6">C</text>
<text x="3.6" y="175.9">D</text>
<text x="292.3" y="175.9">D</text>
<text x="26.2" y="196.1">1</text>
<text x="75" y="196.1">2</text>
<text x="123.7" y="196.1">3</text>
<text x="172.5" y="196.1">4</text>
<text x="221.3" y="196.1">5</text>
<text x="270" y="196.1">6</text>
</g>
<g font-size="1.8" fill="#262626">
<text x="91.9" y="33.4">CS#_ARDUINO</text>
<text x="105.6" y="33.4">SCLK_ARDUINO</text>
<text x="121.2" y="33.4">MISO_ARDUINO</text>
<text x="240.7" y="40.2">5V_ARDUINO</text>
<text x="95.5" y="45.1">GND_ARDUINO</text>
<text x="239.9" y="44.1">3V3_ARDUINO</text>
<text x="241.6" y="42.2">V_ARDUINO</text>
<text x="261.3" y="62.6">GND_ARDUINO</text>
<text x="257.8" y="68.5">SCLK_ARDUINO</text>
<text x="257.8" y="70.4">MISO_ARDUINO</text>
<text x="257.8" y="72.3">MOSI_ARDUINO</text>
<text x="257.8" y="74.3">CS#_ARDUINO</text>
<text x="12" y="82.1">CS#_ARDUINO</text>
<text x="22.7" y="81.1">GND_ARDUINO</text>
<text x="25.1" y="79.2">V_ARDUINO</text>
<text x="64.6" y="83.1">CS#</text>
<text x="65.1" y="79.2">DVDD</text>
<text x="12" y="84">SCLK_ARDUINO</text>
<text x="12" y="86">MOSI_ARDUINO</text>
<text x="12" y="88">MISO_ARDUINO</text>
<text x="64.6" y="85">SCLK</text>
<text x="64.6" y="87">MOSI</text>
<text x="64.6" y="88.9">MISO_0</text>
<text x="92.5" y="89.9">5V_ARDUINO</text>
<text x="153.5" y="89.9">5V_ISO</text>
<text x="187.7" y="84">5V_ISO</text>
<text x="230" y="88">AVDD</text>
<text x="22.7" y="92.8">GND_ARDUINO</text>
<text x="25.1" y="90.9">V_ARDUINO</text>
<text x="65.1" y="90.9">DVDD</text>
<text x="257.8" y="95.8">INT0_ARDUINO</text>
<text x="91.6" y="101.6">GND_ARDUINO</text>
<text x="192.2" y="98.7">5V_ISO</text>
<text x="102.3" y="106.5">5V_ARDUINO</text>
<text x="143.1" y="102.6">5V_ISO</text>
<text x="149.6" y="105.5">5V_ISO</text>
<text x="187.7" y="107.4">5V_ISO</text>
<text x="25.1" y="112.3">V_ARDUINO</text>
<text x="65.1" y="112.3">DVDD</text>
<text x="86.7" y="108.4">5V_ARDUINO</text>
<text x="230" y="111.3">DVDD</text>
<text x="22.7" y="114.3">GND_ARDUINO</text>
<text x="93.6" y="117.2">GND_ARDUINO</text>
<text x="256.7" y="118.2">GND_ARDUINO</text>
<text x="257.5" y="114.3">3V3_ARDUINO</text>
<text x="258.3" y="116.2">5V_ARDUINO</text>
<text x="22.7" y="125.9">GND_ARDUINO</text>
<text x="23.7" y="121.1">INT0_ARDUINO</text>
<text x="25.1" y="124">V_ARDUINO</text>
<text x="64.6" y="122">DRDY</text>
<text x="65.1" y="124">DVDD</text>
<text x="192.2" y="122">5V_ISO</text>
<text x="256.7" y="120.1">GND_ARDUINO</text>
<text x="149.6" y="154.2">5V_ISO</text>
<text x="242.7" y="155.2">DGND</text>
<text x="242.1" y="159.1">CS#</text>
<text x="242.1" y="161">SCLK</text>
<text x="242.1" y="157.1">MOSI</text>
<text x="265.6" y="159.1">CLK</text>
<text x="265.6" y="157.1">REF_EL</text>
<text x="268.1" y="161">AGND</text>
<text x="48.9" y="166.9">5V_ISO</text>
<text x="193.4" y="164">GND_EL</text>
<text x="207" y="164.9">GND_EL</text>
<text x="242.1" y="163">MISO_1</text>
<text x="242.7" y="164.9">DVDD</text>
<text x="268.1" y="163">AVDD</text>
<text x="253.8" y="170.8">MISO_1</text>
<text x="263.6" y="170.8">DAISY_IN0</text>
</g>
<g font-size="1.8" fill="#0e0e0e">
<text x="222.6" y="33.4">CONNECT V_ARDUINO TO 5V FOR ARDUINO UNO, 3.3V FOR ARDUINO DUE</text>
<text x="102.3" y="37.1">R29</text>
<text x="102.3" y="39">10K</text>
<text x="117.9" y="37.1">R30</text>
<text x="117.9" y="39">10K</text>
<text x="133.5" y="37.1">R28</text>
<text x="133.5" y="39">10K</text>
<text x="257.8" y="37.3">JPV</text>
<text x="259.7" y="47">JPV</text>
<text x="275.3" y="62.6">P3</text>
<text x="43.2" y="76.2">O1A</text>
<text x="275.3" y="82.1">Dx UP</text>
<text x="192.2" y="89.7">CP17</text>
<text x="206.1" y="88">A1</text>
<text x="275.3" y="84">P4</text>
<text x="43.2" y="95.8">ADuM2401</text>
<text x="99.6" y="95.5">CP45</text>
<text x="107.4" y="94.2">CP46</text>
<text x="121.2" y="93.8">O2</text>
<text x="150.3" y="95.5">CP47</text>
<text x="158.1" y="94.2">CP48</text>
<text x="192.2" y="91.7">1u</text>
<text x="234.1" y="93.6">CP18</text>
<text x="234.1" y="95.5">1u</text>
<text x="99.6" y="97.5">100n</text>
<text x="107.4" y="96.1">10u</text>
<text x="150.3" y="97.5">100n</text>
<text x="158.1" y="96.1">10u</text>
<text x="206.1" y="97.7">ADP122-3.3</text>
<text x="275.3" y="103.5">Dx DOWN</text>
<text x="275.3" y="105.5">P5</text>
<text x="43.2" y="109.4">O1B</text>
<text x="101.5" y="111.1">CP49</text>
<text x="101.5" y="113.1">100n</text>
<text x="109.3" y="111.7">10u</text>
<text x="109.5" y="109.4">CP50</text>
<text x="121.2" y="113.3">ADUM6000</text>
<text x="146.4" y="111.1">CP51</text>
<text x="146.4" y="113.1">100n</text>
<text x="154.2" y="109.8">CP52</text>
<text x="154.2" y="111.7">10u</text>
<text x="192.2" y="113.1">CP55</text>
<text x="206.1" y="111.3">A3</text>
<text x="192.2" y="115.1">1u</text>
<text x="234.1" y="117">CP56</text>
<text x="234.1" y="119">1u</text>
<text x="206.1" y="121.1">ADP122_3.3</text>
<text x="275.3" y="125">Sx UP</text>
<text x="43.2" y="128.9">ADuM2401</text>
<text x="275.3" y="126.9">P6</text>
<text x="275.3" y="142.5">Sx DOWN</text>
<text x="253.8" y="152.3">P7A</text>
<text x="279.2" y="154.2">P7B</text>
<text x="70.5" y="160.1">REF3V</text>
<text x="154.4" y="160.1">U2</text>
<text x="70.5" y="162">ADR433</text>
<text x="115.2" y="165.3">R1</text>
<text x="154.4" y="162">OPA378AIDBVT</text>
<text x="165.9" y="163.4">R3</text>
<text x="165.9" y="166.5">18K</text>
<text x="183.4" y="163.4">R4</text>
<text x="183.4" y="166.5">33K</text>
<text x="253.8" y="167.9">ADCext1</text>
<text x="279.2" y="165.9">ADCext1</text>
<text x="53" y="173.7">CP1</text>
<text x="66.4" y="173.5">CP2</text>
<text x="78.3" y="173.7">CP51_TANT</text>
<text x="99.8" y="173.7">CP3</text>
<text x="115.2" y="168.4">8.2K</text>
<text x="121.8" y="173.5">R2</text>
<text x="127.1" y="173.7">CP6</text>
<text x="53" y="175.7">10u</text>
<text x="66.4" y="175.5">100n</text>
<text x="86.1" y="175.7">1u</text>
<text x="99.8" y="175.7">100n</text>
<text x="121.8" y="175.5">56K</text>
<text x="127.1" y="175.7">470n</text>
<text x="224.8" y="181.5">CREAMINO - CONVERSION BOARD 2/2</text>
</g>
<g font-size="1.8">
<text x="259.1" y="40.2">1</text>
<text x="259.1" y="42.2">2</text>
<text x="259.1" y="44.1">3</text>
<text x="276.7" y="65.5">1</text>
<text x="276.7" y="67.5">2</text>
<text x="276.7" y="69.4">3</text>
<text x="276.7" y="71.4">4</text>
<text x="276.7" y="73.3">5</text>
<text x="276.7" y="75.3">6</text>
<text x="276.7" y="77.2">7</text>
<text x="40.8" y="78.2">1</text>
<text x="40.8" y="80.1">2</text>
<text x="40.8" y="82.1">3</text>
<text x="44.6" y="79.2">VDD1</text>
<text x="44.6" y="81.1">GND1</text>
<text x="44.6" y="83.1">VIA</text>
<text x="51" y="79.2">VDD2</text>
<text x="51" y="81.1">GND2</text>
<text x="51.8" y="83.1">VOA</text>
<text x="58.4" y="78.2">16</text>
<text x="58.4" y="82.1">14</text>
<text x="58.4" y="80.1">15</text>
<text x="276.7" y="79.2">8</text>
<text x="40.8" y="84">4</text>
<text x="40.8" y="86">5</text>
<text x="40.8" y="88">6</text>
<text x="40.8" y="89.9">7</text>
<text x="44.6" y="85">VIB</text>
<text x="44.6" y="87">VIC</text>
<text x="44.6" y="88.9">VOD</text>
<text x="51.9" y="87">VOC</text>
<text x="51.9" y="85">VOB</text>
<text x="52.5" y="88.9">VID</text>
<text x="58.4" y="86">12</text>
<text x="58.4" y="88">11</text>
<text x="58.4" y="84">13</text>
<text x="58.4" y="89.9">10</text>
<text x="203.7" y="89.9">1</text>
<text x="221.3" y="89.9">5</text>
<text x="276.7" y="87">1</text>
<text x="276.7" y="88.9">2</text>
<text x="40.8" y="91.9">8</text>
<text x="44.6" y="90.9">VE1</text>
<text x="44.6" y="92.8">GND1</text>
<text x="51" y="92.8">GND2</text>
<text x="52.4" y="90.9">VE2</text>
<text x="58.4" y="91.9">9</text>
<text x="118.8" y="95.8">1</text>
<text x="136.4" y="95.8">16</text>
<text x="203.7" y="91.9">2</text>
<text x="203.7" y="93.8">3</text>
<text x="207.4" y="90.9">VIN</text>
<text x="207.4" y="92.8">GND</text>
<text x="207.4" y="94.8">EN</text>
<text x="212.4" y="94.8">ADJ/NC</text>
<text x="213.7" y="90.9">VOUT</text>
<text x="221.3" y="93.8">4</text>
<text x="276.7" y="90.9">3</text>
<text x="276.7" y="92.8">4</text>
<text x="276.7" y="94.8">5</text>
<text x="118.8" y="97.7">2</text>
<text x="118.8" y="99.7">3</text>
<text x="118.8" y="101.6">4</text>
<text x="122.6" y="96.7">VDD1</text>
<text x="122.6" y="98.7">GND1GNDISO</text>
<text x="122.6" y="100.6">NC</text>
<text x="129.6" y="96.7">VISO</text>
<text x="131.1" y="100.6">NC</text>
<text x="136.4" y="101.6">13</text>
<text x="136.4" y="99.7">14</text>
<text x="136.4" y="97.7">15</text>
<text x="276.7" y="96.7">6</text>
<text x="276.7" y="98.7">7</text>
<text x="276.7" y="100.6">8</text>
<text x="118.8" y="103.5">5</text>
<text x="118.8" y="105.5">6</text>
<text x="118.8" y="107.4">7</text>
<text x="122.6" y="102.6">RCIN</text>
<text x="122.6" y="104.5">RCOUT</text>
<text x="122.6" y="106.5">RCSEL</text>
<text x="129.4" y="102.6">VSEL</text>
<text x="131.1" y="106.5">NC</text>
<text x="131.1" y="104.5">NC</text>
<text x="136.4" y="105.5">11</text>
<text x="136.4" y="103.5">12</text>
<text x="136.4" y="107.4">10</text>
<text x="40.8" y="111.3">1</text>
<text x="40.8" y="113.3">2</text>
<text x="44.6" y="112.3">VDD1</text>
<text x="51" y="112.3">VDD2</text>
<text x="58.4" y="111.3">16</text>
<text x="58.4" y="113.3">15</text>
<text x="118.8" y="109.4">8</text>
<text x="122.6" y="108.4">VDD1</text>
<text x="122.6" y="110.4">GND GNDISO</text>
<text x="129.6" y="108.4">VISO</text>
<text x="136.4" y="109.4">9</text>
<text x="203.7" y="113.3">1</text>
<text x="221.3" y="113.3">5</text>
<text x="276.7" y="108.4">1</text>
<text x="276.7" y="110.4">2</text>
<text x="276.7" y="112.3">3</text>
<text x="40.8" y="115.2">3</text>
<text x="40.8" y="117.2">4</text>
<text x="40.8" y="119.1">5</text>
<text x="44.6" y="114.3">GND1</text>
<text x="44.6" y="116.2">VIA</text>
<text x="44.6" y="118.2">VIB</text>
<text x="51" y="114.3">GND2</text>
<text x="51.8" y="116.2">VOA</text>
<text x="51.9" y="118.2">VOB</text>
<text x="58.4" y="119.1">12</text>
<text x="58.4" y="117.2">13</text>
<text x="58.4" y="115.2">14</text>
<text x="203.7" y="115.2">2</text>
<text x="203.7" y="117.2">3</text>
<text x="207.4" y="114.3">VIN</text>
<text x="207.4" y="116.2">GND</text>
<text x="207.4" y="118.2">EN</text>
<text x="212.4" y="118.2">ADJ/NC</text>
<text x="213.7" y="114.3">VOUT</text>
<text x="221.3" y="117.2">4</text>
<text x="276.7" y="114.3">4</text>
<text x="276.7" y="116.2">5</text>
<text x="276.7" y="118.2">6</text>
<text x="40.8" y="121.1">6</text>
<text x="40.8" y="123">7</text>
<text x="40.8" y="125">8</text>
<text x="44.6" y="120.1">VIC</text>
<text x="44.6" y="122">VOD</text>
<text x="44.6" y="124">VE1</text>
<text x="44.6" y="125.9">GND1</text>
<text x="51" y="125.9">GND2</text>
<text x="51.9" y="120.1">VOC</text>
<text x="52.4" y="124">VE2</text>
<text x="52.5" y="122">VID</text>
<text x="58.4" y="121.1">11</text>
<text x="58.4" y="123">10</text>
<text x="58.4" y="125">9</text>
<text x="276.7" y="120.1">7</text>
<text x="276.7" y="122">8</text>
<text x="276.7" y="129.8">1</text>
<text x="276.7" y="131.8">2</text>
<text x="276.7" y="133.8">3</text>
<text x="276.7" y="135.7">4</text>
<text x="276.7" y="137.7">5</text>
<text x="276.7" y="139.6">6</text>
<text x="255.2" y="155.2">1</text>
<text x="152" y="158.9" transform="rotate(-90 152 158.9)">5</text>
<text x="255.2" y="157.1">2</text>
<text x="255.2" y="159.1">3</text>
<text x="255.2" y="161">4</text>
<text x="280.6" y="157.1">1</text>
<text x="280.6" y="159.1">2</text>
<text x="280.6" y="161">3</text>
<text x="68.1" y="165.9">2</text>
<text x="71.9" y="166.9">VIN</text>
<text x="78.1" y="166.9">VOUT</text>
<text x="85.7" y="165.9">6</text>
<text x="146.1" y="165.9">3</text>
<text x="146.1" y="162">4</text>
<text x="157.9" y="164">1</text>
<text x="255.2" y="163">5</text>
<text x="255.2" y="164.9">6</text>
<text x="280.6" y="163">4</text>
<text x="76.9" y="170.8" transform="rotate(-90 76.9 170.8)">GND</text>
<text x="152" y="170.7" transform="rotate(-90 152 170.7)">2</text>
<text x="75.9" y="174.6" transform="rotate(-90 75.9 174.6)">4</text>
<text x="223.6" y="179.6">Title</text>
<text x="223.6" y="185.4">Size</text>
<text x="233.4" y="185.4">Number</text>
<text x="272.4" y="185.4">Revision</text>
<text x="223.6" y="191.3">Date:</text>
<text x="224.6" y="188.3">B</text>
<text x="232.4" y="191.3">6/14/2017</text>
<text x="262.6" y="191.3">Sheet</text>
<text x="268" y="191.3">of</text>
<text x="223.6" y="193.2">File:</text>
<text x="232.4" y="193.2">H:\progetto\..\BoardArduino1_0.SCHDOC</text>
<text x="262.6" y="193.2">Drawn By:</text>
</g>
</svg>
